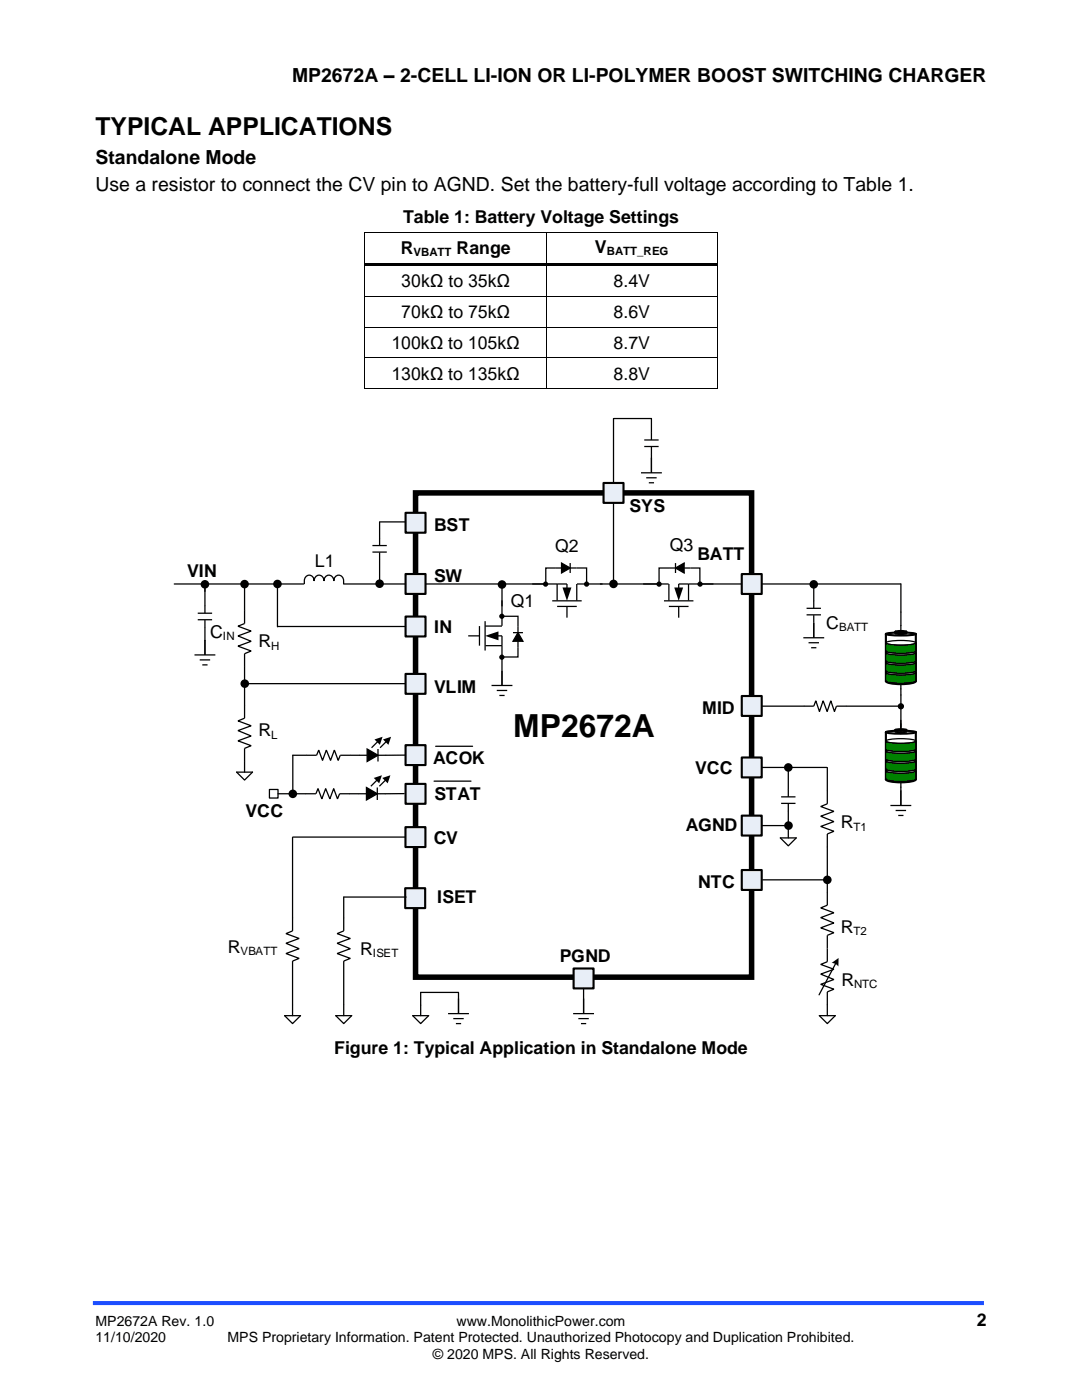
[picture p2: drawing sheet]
<svg xmlns="http://www.w3.org/2000/svg" width="216mm" height="279mm" viewBox="0 0 216 279" stroke-linecap="round" stroke-linejoin="round" font-family="sans-serif">
<path d="M18.5 260.1h177.8" fill="none" stroke="#1c4eff" stroke-width=".8" stroke-linecap="butt"/>
<g fill="#000">
<path d="M72.7 46.3h.2v.2h-.2z" fill-rule="evenodd"/>
<path d="M72.7 46.3h.2v.2h-.2z" fill-rule="evenodd"/>
<path d="M72.7 52.5h.2v.5h-.2z" fill-rule="evenodd"/>
<path d="M72.7 59h.2v.2h-.2z" fill-rule="evenodd"/>
<path d="M72.9 52.5h36.1v.5h-36.1z" fill-rule="evenodd"/>
<path d="M109 46.3h.2v.2h-.2z" fill-rule="evenodd"/>
<path d="M109 52.5h.5v.5h-.5z" fill-rule="evenodd"/>
<path d="M109 59h.2v.2h-.2z" fill-rule="evenodd"/>
<path d="M109.5 52.5h33.5v.5h-33.5z" fill-rule="evenodd"/>
<path d="M143 46.3h.2v.2h-.2z" fill-rule="evenodd"/>
<path d="M143 46.3h.2v.2h-.2z" fill-rule="evenodd"/>
<path d="M143 52.5h.2v.5h-.2z" fill-rule="evenodd"/>
<path d="M143 59h.2v.2h-.2z" fill-rule="evenodd"/>
<path d="M72.7 65.2h.2v.1h-.2z" fill-rule="evenodd"/>
<path d="M72.7 71.4h.2v.1h-.2z" fill-rule="evenodd"/>
<path d="M72.7 77.5h.2v.2h-.2z" fill-rule="evenodd"/>
<path d="M72.7 77.5h.2v.2h-.2z" fill-rule="evenodd"/>
<path d="M109 65.2h.2v.1h-.2z" fill-rule="evenodd"/>
<path d="M109 71.4h.2v.1h-.2z" fill-rule="evenodd"/>
<path d="M109 77.5h.2v.2h-.2z" fill-rule="evenodd"/>
<path d="M143 65.2h.2v.1h-.2z" fill-rule="evenodd"/>
<path d="M143 71.4h.2v.1h-.2z" fill-rule="evenodd"/>
<path d="M143 77.5h.2v.2h-.2z" fill-rule="evenodd"/>
<path d="M143 77.5h.2v.2h-.2z" fill-rule="evenodd"/>
<circle cx="40.9" cy="116.6" r=".86"/>
<circle cx="100.2" cy="116.7" r=".86"/>
<circle cx="162.4" cy="116.6" r=".86"/>
</g>
<g fill="none" stroke="#000" stroke-width=".2">
<path d="M72.8 46.5v6M72.8 53v6M72.8 59.2v6M72.9 46.4h36.1M72.9 59.1h36.1M109.1 46.5v6M109.1 53v6M109.1 59.2v6M109.2 46.4h33.8M109.2 59.1h33.8M143.1 46.5v6M143.1 53v6"/>
<path d="M143.1 59.2v6M72.8 65.3v6.1M72.8 71.5v6M72.9 65.3h36.1M72.9 71.4h36.1M72.9 77.6h36.1M109.1 65.3v6.1M109.1 71.5v6M109.2 65.3h33.8M109.2 71.4h33.8M109.2 77.6h33.8M143.1 65.3v6.1"/>
<path d="M143.1 71.5v6"/>
</g>
<path d="M82.9 98.9l.6-.5v96.6l-.6-.5h67.1l-.6 .5v-96.6l.6 .5zM82.4 97.8h68.1v97.8h-68.1z" fill="#000"/>
<path d="M34.8 116.5h25.8M40.9 116.6v4.3M60.7 116.5a1.23 1.23 0 0 1 1.3-1.7 1.15 1.15 0 0 1 .7 1.2 .99 .99 0 0 1 1-1.2 .99 .99 0 0 1 .9 1.2 .99 .99 0 0 1 1-1.2 .99 .99 0 0 1 1 1.2 .99 .99 0 0 1 1-1.2 .99 .99 0 0 1 1 1.2v.5M75.7 104.2v3.2M84.9 116.5h24.3M100.2 116.7v4.2M119.8 116.5h11.3M139.3 116.5h40.4M162.4 116.6v3.3M61.1 150.7h2.1l.4-1 .8 2.1 .7-2.1 .9 2.1 .7-2.1 .8 2.1 .4-1.1h3.7" fill="none" stroke="#000" stroke-width=".25"/>
<path d="M148 114.6h4v3.9h-4z" fill-rule="evenodd" fill="#e8eef7"/>
<path d="M148 114.6h4v3.9h-4z" fill="none" stroke="#000" stroke-width=".42"/>
<path d="M122.4 83.5v33" fill="none" stroke="#000" stroke-width=".25"/>
<circle cx="122.4" cy="116.5" r=".86" fill="#000"/>
<path d="M120.4 96.4h4v4h-4z" fill-rule="evenodd" fill="#e8eef7"/>
<path d="M120.4 96.4h4v4h-4z" fill="none" stroke="#000" stroke-width=".42"/>
<path d="M122.5 83.5h7.5M75.7 111.8v4.7M75.8 104.2h7.2" fill="none" stroke="#000" stroke-width=".25"/>
<circle cx="75.7" cy="116.5" r=".86" fill="#000"/>
<path d="M114.5 193.3h3.9v4h-3.9z" fill-rule="evenodd" fill="#e8eef7"/>
<path d="M176.8 126.5a15.1 15.1 0 0 1 5.9 0M114.5 193.3h3.9v4h-3.9z" fill="none" stroke="#000" stroke-width=".42"/>
<path d="M48.8 116.6v5.2M48.8 136.4h32.1M152.2 175.6h12.9" fill="none" stroke="#000" stroke-width=".25"/>
<g fill="#000">
<circle cx="48.8" cy="116.6" r=".86"/>
<circle cx="48.8" cy="136.4" r=".86"/>
<circle cx="165.1" cy="175.6" r=".86"/>
</g>
<path d="M178.7 126.1h2.1v.3h-2.1z" fill-rule="evenodd" fill="#fff"/>
<path d="M176.8 126.5a15.2 15.2 0 0 0 5.9 0v9.4a4.2 4.2 0 0 1-2.9 .6h-1.6a1.84 1.84 0 0 1-1.4-.6zM178.7 126.1l1.1 .1 1-.1M178.7 126.1l1.1-.2 1 .2M178.7 126.1v.3M178.7 126.4l1.1 .1 1-.1M180.8 126.1v.3" fill="none" stroke="#000" stroke-width=".42"/>
<path d="M176.8 134.3v1.6M176.9 134.1a12.2 12.2 0 0 1 5.7 0l.1 .2a9 9 0 0 1-5.1 .3l-.7-.2-.1-.1zM176.9 135.7a12.2 12.2 0 0 1 5.7 0l.1 .2a9 9 0 0 1-5.1 .3l-.7-.2-.1-.1zM179.8 124.8v1.2M179.8 136.5v2.2M179.8 122.2v2.6M182.7 134.3v1.6" fill="none" stroke="#000" stroke-width=".25"/>
<path d="M176.8 134.3a9 9 0 0 0 5.1 .3l.8-.3v1.6a9 9 0 0 1-5.1 .3l-.8-.3z" fill-rule="evenodd" fill="#008000"/>
<path d="M176.8 132.3v1.6M176.8 134.3a9 9 0 0 0 5.1 .3l.8-.3v1.6a9 9 0 0 1-5.1 .3l-.8-.3zM176.9 132.1a12.2 12.2 0 0 1 5.7 0l.1 .2a9 9 0 0 1-5.1 .3l-.7-.2-.1-.1zM176.9 133.8a12.2 12.2 0 0 1 5.7 0l.1 .1a9 9 0 0 1-5.1 .3l-.7-.2-.1-.1zM182.7 132.3v1.6" fill="none" stroke="#000" stroke-width=".25"/>
<path d="M176.8 132.3a9 9 0 0 0 5.1 .3l.8-.3v1.6a9 9 0 0 1-5.1 .3l-.8-.3z" fill-rule="evenodd" fill="#008000"/>
<path d="M176.8 130.3v1.6M176.8 132.3a9 9 0 0 0 5.1 .3l.8-.3v1.6a9 9 0 0 1-5.1 .3l-.8-.3zM176.9 130.2a12.2 12.2 0 0 1 5.7 0l.1 .1a9 9 0 0 1-5.1 .3l-.7-.2-.1-.1zM176.9 131.8a12.2 12.2 0 0 1 5.7 0l.1 .1a9 9 0 0 1-5.1 .3l-.7-.2-.1-.1zM182.7 130.3v1.6" fill="none" stroke="#000" stroke-width=".25"/>
<path d="M176.8 130.3a9 9 0 0 0 5.1 .3l.8-.3v1.6a9 9 0 0 1-5.1 .3l-.8-.3z" fill-rule="evenodd" fill="#008000"/>
<path d="M176.8 128.3v1.6M176.8 130.3a9 9 0 0 0 5.1 .3l.8-.3v1.6a9 9 0 0 1-5.1 .3l-.8-.3zM176.9 128.2a12.2 12.2 0 0 1 5.7 0l.1 .1a9 9 0 0 1-5.1 .3l-.7-.2-.1-.1zM176.9 129.8a12.2 12.2 0 0 1 5.7 0l.1 .1a9 9 0 0 1-5.1 .3l-.7-.2-.1-.1zM182.7 128.3v1.6" fill="none" stroke="#000" stroke-width=".25"/>
<path d="M176.8 128.3a9 9 0 0 0 5.1 .3l.8-.3v1.6a9 9 0 0 1-5.1 .3l-.8-.3z" fill-rule="evenodd" fill="#008000"/>
<path d="M176.8 128.3a9 9 0 0 0 5.1 .3l.8-.3v1.6a9 9 0 0 1-5.1 .3l-.8-.3z" fill="none" stroke="#000" stroke-width=".25"/>
<path d="M176.8 146.1a15.1 15.1 0 0 1 5.9 0" fill="none" stroke="#000" stroke-width=".42"/>
<path d="M178.7 145.7h2.1v.3h-2.1z" fill-rule="evenodd" fill="#fff"/>
<path d="M176.8 146.1a15.1 15.1 0 0 0 5.9 0v9.4a4.2 4.2 0 0 1-2.9 .6l-1.6-.1a1.84 1.84 0 0 1-1.4-.5zM178.7 145.7l.1 .3 1 .1 1-.1v-.3M178.7 145.7l1.1 .1 1-.1M178.7 145.7l1.1-.2 1 .2" fill="none" stroke="#000" stroke-width=".42"/>
<path d="M176.8 153.9v1.6M176.9 153.7a12.2 12.2 0 0 1 5.7 0l.1 .2a9 9 0 0 1-5.1 .3l-.7-.2-.1-.1zM176.9 155.3a12.2 12.2 0 0 1 5.7 0l.1 .2a9 9 0 0 1-5.1 .3l-.7-.2-.1-.1zM179.8 143.8v2.6M179.8 156.1v1.7M182.7 153.9v1.6" fill="none" stroke="#000" stroke-width=".25"/>
<path d="M176.8 153.9a9 9 0 0 0 5.1 .3l.8-.3v1.6a9 9 0 0 1-5.1 .3l-.8-.3z" fill-rule="evenodd" fill="#008000"/>
<path d="M176.8 151.9v1.6M176.8 153.9a9 9 0 0 0 5.1 .3l.8-.3v1.6a9 9 0 0 1-5.1 .3l-.8-.3zM176.9 151.7a12.2 12.2 0 0 1 5.7 0l.1 .2a9 9 0 0 1-5.1 .3l-.7-.2-.1-.1zM176.9 153.4a12.2 12.2 0 0 1 5.7 0l.1 .1a9 9 0 0 1-5.1 .3l-.7-.2-.1-.1zM182.7 151.9v1.6" fill="none" stroke="#000" stroke-width=".25"/>
<path d="M176.8 151.9a9 9 0 0 0 5.1 .3l.8-.3v1.6a9 9 0 0 1-5.1 .3l-.8-.3z" fill-rule="evenodd" fill="#008000"/>
<path d="M176.8 149.9v1.6M176.8 151.9a9 9 0 0 0 5.1 .3l.8-.3v1.6a9 9 0 0 1-5.1 .3l-.8-.3zM176.9 149.7a12.2 12.2 0 0 1 5.7 0l.1 .2a9 9 0 0 1-5.1 .3l-.7-.2-.1-.1zM176.9 151.4a12.2 12.2 0 0 1 5.7 0l.1 .1a9 9 0 0 1-5.1 .3l-.7-.2-.1-.1zM182.7 149.9v1.6" fill="none" stroke="#000" stroke-width=".25"/>
<path d="M176.8 149.9a9 9 0 0 0 5.1 .3l.8-.3v1.6a9 9 0 0 1-5.1 .3l-.8-.3z" fill-rule="evenodd" fill="#008000"/>
<path d="M176.8 147.9v1.6M176.8 149.9a9 9 0 0 0 5.1 .3l.8-.3v1.6a9 9 0 0 1-5.1 .3l-.8-.3zM176.9 147.8a12.2 12.2 0 0 1 5.7 0l.1 .1a9 9 0 0 1-5.1 .3l-.7-.2-.1-.1zM176.9 149.4a12.2 12.2 0 0 1 5.7 0l.1 .1a9 9 0 0 1-5.1 .3l-.7-.2-.1-.1zM182.7 147.9v1.6" fill="none" stroke="#000" stroke-width=".25"/>
<path d="M176.8 147.9a9 9 0 0 0 5.1 .3l.8-.3v1.6a9 9 0 0 1-5.1 .3l-.8-.3z" fill-rule="evenodd" fill="#008000"/>
<g fill="none" stroke="#000" stroke-width=".25">
<path d="M179.8 116.5v5.7M179.8 138.7v6.4M160.4 140.9h2l.4-1 .7 2.1 .7-2.1 .8 2.1 .8-2.1 .7 2.1 .4-1.1h13.3M176.8 147.9a9 9 0 0 0 5.1 .3l.8-.3v1.6a9 9 0 0 1-5.1 .3l-.8-.3z"/>
<circle cx="179.8" cy="141" r=".5"/>
</g>
<circle cx="179.8" cy="141" r=".5" fill="#000"/>
<path d="M80.9 114.6h4v3.9h-4z" fill-rule="evenodd" fill="#e8eef7"/>
<path d="M80.9 114.6h4v3.9h-4z" fill="none" stroke="#000" stroke-width=".42"/>
<path d="M80.9 102.3h4v4h-4z" fill-rule="evenodd" fill="#e8eef7"/>
<path d="M80.9 102.3h4v4h-4z" fill="none" stroke="#000" stroke-width=".42"/>
<path d="M80.9 123h4v4h-4z" fill-rule="evenodd" fill="#e8eef7"/>
<path d="M80.9 123h4v4h-4z" fill="none" stroke="#000" stroke-width=".42"/>
<path d="M80.9 134.5h4v4h-4z" fill-rule="evenodd" fill="#e8eef7"/>
<path d="M80.9 134.5h4v4h-4z" fill="none" stroke="#000" stroke-width=".42"/>
<path d="M148 173.6h4v4h-4z" fill-rule="evenodd" fill="#e8eef7"/>
<path d="M148 173.6h4v4h-4z" fill="none" stroke="#000" stroke-width=".42"/>
<path d="M68.6 116.5h12.3M86.9 148.9h7.4" fill="none" stroke="#000" stroke-width=".25"/>
<path d="M148 138.9h4v4h-4z" fill-rule="evenodd" fill="#e8eef7"/>
<path d="M148 138.9h4v4h-4z" fill="none" stroke="#000" stroke-width=".42"/>
<path d="M152 140.9h8.4" fill="none" stroke="#000" stroke-width=".25"/>
<path d="M80.9 148.7h4v4h-4z" fill-rule="evenodd" fill="#e8eef7"/>
<path d="M80.9 148.7h4v4h-4z" fill="none" stroke="#000" stroke-width=".42"/>
<g fill="none" stroke="#000" stroke-width=".25">
<path d="M127.9 94.4h4.2M128.6 87.8h2.8M128.6 89.1h2.8M128.9 95.4h2.1M129.5 96.3h1M130 83.5v4.3M130 89.2v5.2M55.4 116.5v8.6M74.3 108.9h2.9M74.3 110.2h2.9M75.7 107.4v1.5M75.7 110.2v1.6"/>
<path d="M100.2 119.8v5.1M106.2 116.5h6.9v1M110.2 119.9h5.9M111.2 116.5v3.3M112.1 112.4l1.7 1-1.7 1zM112.1 113.4h-3.2v3.1M113.8 112.4v2M113.8 113.4h3.2v3.1M115.1 116.5v3.4M115.1 116.5h5.1M128.3 116.5h5.1M132.5 119.9h5.9"/>
<path d="M133.5 116.5v3.4M134.8 113.4l1.7-1v2zM134.8 112.4v2M134.8 113.4h-3.3v3.1M136.5 113.4h3.2v3.1M137.4 116.5v3.3M142.4 116.5h-7v1M162.4 119.9v1.5M38.8 130.7h4.2M39.5 122.4h2.8M39.5 123.7h2.8M39.8 131.7h2.1"/>
<path d="M40.4 132.7h1M40.9 120.9v1.5M40.9 123.7v7M48.8 121.8v2.6l-1.3 .6 2.6 .9-2.6 1 2.6 1.1-2.6 1 2.6 .9-1.3 .6v12.8l-1.3 .6 2.6 .9-2.6 1 2.6 1.1-2.6 .9 2.6 1-1.3 .6v2.6M55.4 125h25.5M93.4 126.9h2.3M95.7 124.9v4M96.8 124v5.8M96.8 124.9h3.4M96.9 128.9h3.3M98.1 136.8h4.1M99.1 137.8h2.1"/>
<path d="M99.2 126.9h1v9.9M99.6 138.8h1.1M100.2 123h3.2v3.3M102.4 126.3h2M103.4 126.3l1 1.7h-2zM103.4 128v3.1h-3.2M111.2 121h3.9M113.1 121v2.3M133.5 121h3.9M135.4 121v2.3M160.3 127.3h4.2M160.9 121.4h2.9"/>
<path d="M160.9 122.7h2.9M161.3 128.3h2.1M161.9 129.3h1M162.4 122.8v4.5M71.6 150.7h1.7M73.3 149.5l2.1 1.2-2.1 1.3zM75.4 148l-1.3 1.2M75.4 149.5v2.5M77.1 148l-1.3 1.2M80.9 150.7h-5.5M152 153.2h13"/>
<circle cx="108.9" cy="116.6" r=".4"/>
<circle cx="117" cy="116.6" r=".4"/>
<circle cx="131.5" cy="116.6" r=".4"/>
<circle cx="139.7" cy="116.6" r=".4"/>
<circle cx="100.1" cy="123" r=".4"/>
<circle cx="100.1" cy="131.2" r=".4"/>
</g>
<g fill="#000">
<path d="M112.1 112.4l1.7 1-1.7 1zM112.2 117.2h1.8l-.9 2.7zM134.5 117.2h1.8l-.9 2.7zM134.8 113.4l1.7-1v2zM96.8 126.9l2.7-.9v1.8zM103.4 126.3l1 1.7h-2zM73.3 149.5l2.1 1.2-2.1 1.3zM74.7 147.6l1.6-.6-.5 1.6zM76.4 147.6l1.6-.6-.5 1.6z"/>
<circle cx="55.4" cy="116.5" r=".86"/>
<circle cx="108.9" cy="116.6" r=".4"/>
<circle cx="117" cy="116.6" r=".4"/>
<circle cx="131.5" cy="116.6" r=".4"/>
<circle cx="139.7" cy="116.6" r=".4"/>
<circle cx="100.1" cy="123" r=".4"/>
<circle cx="100.1" cy="131.2" r=".4"/>
</g>
<path d="M80.9 156.4h4v4h-4z" fill-rule="evenodd" fill="#e8eef7"/>
<path d="M80.9 156.4h4v4h-4z" fill="none" stroke="#000" stroke-width=".42"/>
<path d="M53.8 157.6h1.7v1.7h-1.7zM55.5 158.4h7.5l.5-1 .7 2 .8-2 .8 2 .8-2 .7 2 .5-1h5.3M61.1 150.7h-2.7v7.7M73.1 157.2l2.2 1.2-2.2 1.3zM75.3 155.7l-1.3 1.2M75.3 157.2v2.5M77 155.7l-1.3 1.2M80.6 158.4h-5.3M86.6 155.9h7.4" fill="none" stroke="#000" stroke-width=".25"/>
<g fill="#000">
<path d="M73.1 157.2l2.2 1.2-2.2 1.3zM74.6 155.3l1.6-.6-.5 1.6zM76.3 155.3l1.6-.6-.5 1.6z"/>
<circle cx="58.4" cy="158.4" r=".86"/>
</g>
<path d="M148 151.2h4v3.9h-4z" fill-rule="evenodd" fill="#e8eef7"/>
<path d="M148 151.2h4v3.9h-4z" fill="none" stroke="#000" stroke-width=".42"/>
<path d="M155.9 159h2.8M157.3 153.2v5.8M165.1 153.2v7.2l-1.3 .6 2.6 .9-2.6 1 2.6 1.1-2.6 .9 2.6 1-1.3 .5v14.3l-1.3 .5 2.6 1-2.6 .9 2.6 1.1-2.6 1 2.6 .9-1.3 .6v5.2l-1.3 .6 2.6 .9-2.6 1 2.6 1.1-2.6 .9 2.6 1-1.3 .6v2.6M155.9 160.3h2.8M157.3 160.4v4.7M166.8 192.2l-3.4 6.3" fill="none" stroke="#000" stroke-width=".25"/>
<g fill="#000">
<path d="M165.9 192.2l1.4-1v1.7a1.71 1.71 0 0 0-1.4-.7z" fill-rule="evenodd"/>
<circle cx="157.3" cy="153.2" r=".86"/>
</g>
<path d="M80.9 165.1h4v3.9h-4z" fill-rule="evenodd" fill="#e8eef7"/>
<path d="M80.9 165.1h4v3.9h-4z" fill="none" stroke="#000" stroke-width=".42"/>
<path d="M58.4 167.1v18.7l-1.3 .5 2.6 1-2.6 1 2.6 1-2.6 1 2.6 1-1.3 .5v8.8M58.4 167.1h22.5" fill="none" stroke="#000" stroke-width=".25"/>
<path d="M80.9 177.3h3.9v3.9h-3.9z" fill-rule="evenodd" fill="#e8eef7"/>
<path d="M80.9 177.3h3.9v3.9h-3.9z" fill="none" stroke="#000" stroke-width=".42"/>
<path d="M68.6 179v6.8l-1.3 .5 2.6 1-2.6 1 2.6 1-2.6 1 2.6 1-1.3 .5v8.8M68.7 179h12.3" fill="none" stroke="#000" stroke-width=".25"/>
<path d="M148 162.8h4v4h-4z" fill-rule="evenodd" fill="#e8eef7"/>
<path d="M148 162.8h4v4h-4z" fill="none" stroke="#000" stroke-width=".42"/>
<g fill="none" stroke="#000" stroke-width=".25">
<path d="M47.2 154.1h3.2l-1.6 1.6zM48.8 152v2.1M179.8 157.8v3M152 164.8h5.3M155.7 167.2h3.2l-1.6 1.6zM157.3 165.1v2.1M177.7 160.8h4.1M178.7 161.8h2.1M179.2 162.7h1.1M91.5 198.1v4.2M91.5 198.1h-7.6v4.6M116.4 197.3v5"/>
<path d="M56.8 202.7h3.2l-1.6 1.6zM58.4 200.6v2.1M67 202.7h3.2l-1.6 1.6zM68.6 200.6v2.1M82.4 202.7h3.1l-1.6 1.6zM89.4 202.3h4.2M90.4 203.3h2.1M91 204.3h1M114.4 202.3h4.1M115.4 203.3h2.1M115.9 204.3h1.1M163.5 202.7h3.2l-1.6 1.6z"/>
<path d="M165.1 200.6v2.1"/>
</g>
<circle cx="157.3" cy="164.8" r=".86" fill="#000"/>
<text font-size="6.3" x="102.4" y="147.1">MP2672A</text>
<text font-size="4.9" x="19" y="27">TYPICAL APPLICATIONS</text>
<g font-size="3.9">
<text x="58.3" y="16.3">MP2672A – 2-CELL LI-ION OR LI-POLYMER BOOST SWITCHING CHARGER</text>
<text x="19" y="32.7">Standalone Mode</text>
<text x="19" y="38.2">Use a resistor to connect the CV pin to AGND. Set the battery-full voltage according to Table 1.</text>
</g>
<g font-size="3.5">
<text x="80.4" y="44.5">Table 1: Battery Voltage Settings</text>
<text x="80" y="50.7">R</text>
<text x="91.1" y="50.7">Range</text>
<text x="118.7" y="50.6">V</text>
<text x="80.1" y="57.2">30kΩ to 35kΩ</text>
<text x="122.4" y="57.2">8.4V</text>
<text x="80.1" y="63.4">70kΩ to 75kΩ</text>
<text x="122.4" y="63.4">8.6V</text>
<text x="78.1" y="69.6">100kΩ to 105kΩ</text>
<text x="122.4" y="69.6">8.7V</text>
<text x="78.1" y="75.8">130kΩ to 135kΩ</text>
<text x="122.4" y="75.8">8.8V</text>
<text x="86.6" y="105.9">BST</text>
<text x="125.6" y="102.3">SYS</text>
<text x="62.8" y="113.1">L1</text>
<text x="110.8" y="110.1">Q2</text>
<text x="133.6" y="109.9">Q3</text>
<text x="139.2" y="111.7">BATT</text>
<text x="37.4" y="115.2">VIN</text>
<text x="86.6" y="116.1">SW</text>
<text x="101.9" y="121.2">Q1</text>
<text x="164.9" y="125.5">C</text>
<text x="41.9" y="127.2">C</text>
<text x="51.6" y="129.1">R</text>
<text x="86.6" y="126.3">IN</text>
<text x="86.6" y="138.4">VLIM</text>
<text x="140.1" y="142.5">MID</text>
<text x="51.6" y="146.9">R</text>
<text x="86.4" y="152.5">ACOK</text>
<text x="138.7" y="154.5">VCC</text>
<text x="86.7" y="159.6">STAT</text>
<text x="49" y="163.1">VCC</text>
<text x="136.8" y="165.9">AGND</text>
<text x="167.8" y="165.3">R</text>
<text x="86.6" y="168.4">CV</text>
<text x="139.3" y="177.1">NTC</text>
<text x="87.2" y="180.2">ISET</text>
<text x="45.4" y="190.2">R</text>
<text x="71.9" y="190.6">R</text>
<text x="111.7" y="191.9">PGND</text>
<text x="167.8" y="186.2">R</text>
<text x="167.9" y="196.8">R</text>
<text x="66.7" y="210.3">Figure 1: Typical Application in Standalone Mode</text>
<text x="194.9" y="264.5">2</text>
</g>
<g font-size="2.8">
<text x="19" y="264.5">MP2672A Rev. 1.0</text>
<text x="19" y="267.9">11/10/2020</text>
<text x="45.4" y="267.9">MPS Proprietary Information. Patent Protected. Unauthorized Photocopy and Duplication Prohibited.</text>
<text x="91.1" y="264.5">www.MonolithicPower.com</text>
<text x="86.4" y="271.2">© 2020 MPS. All Rights Reserved.</text>
</g>
<g font-size="2.3">
<text x="82.5" y="51">VBATT</text>
<text x="121.1" y="50.8">BATT_REG</text>
<text x="167.4" y="125.9">BATT</text>
<text x="44.5" y="127.7">IN</text>
<text x="54.1" y="129.6">H</text>
<text x="54.1" y="147.4">L</text>
<text x="170.3" y="165.8">T1</text>
<text x="48" y="190.7">VBATT</text>
<text x="74.4" y="191.1">ISET</text>
<text x="170.3" y="186.7">T2</text>
<text x="170.5" y="197.3">NTC</text>
</g>
</svg>
